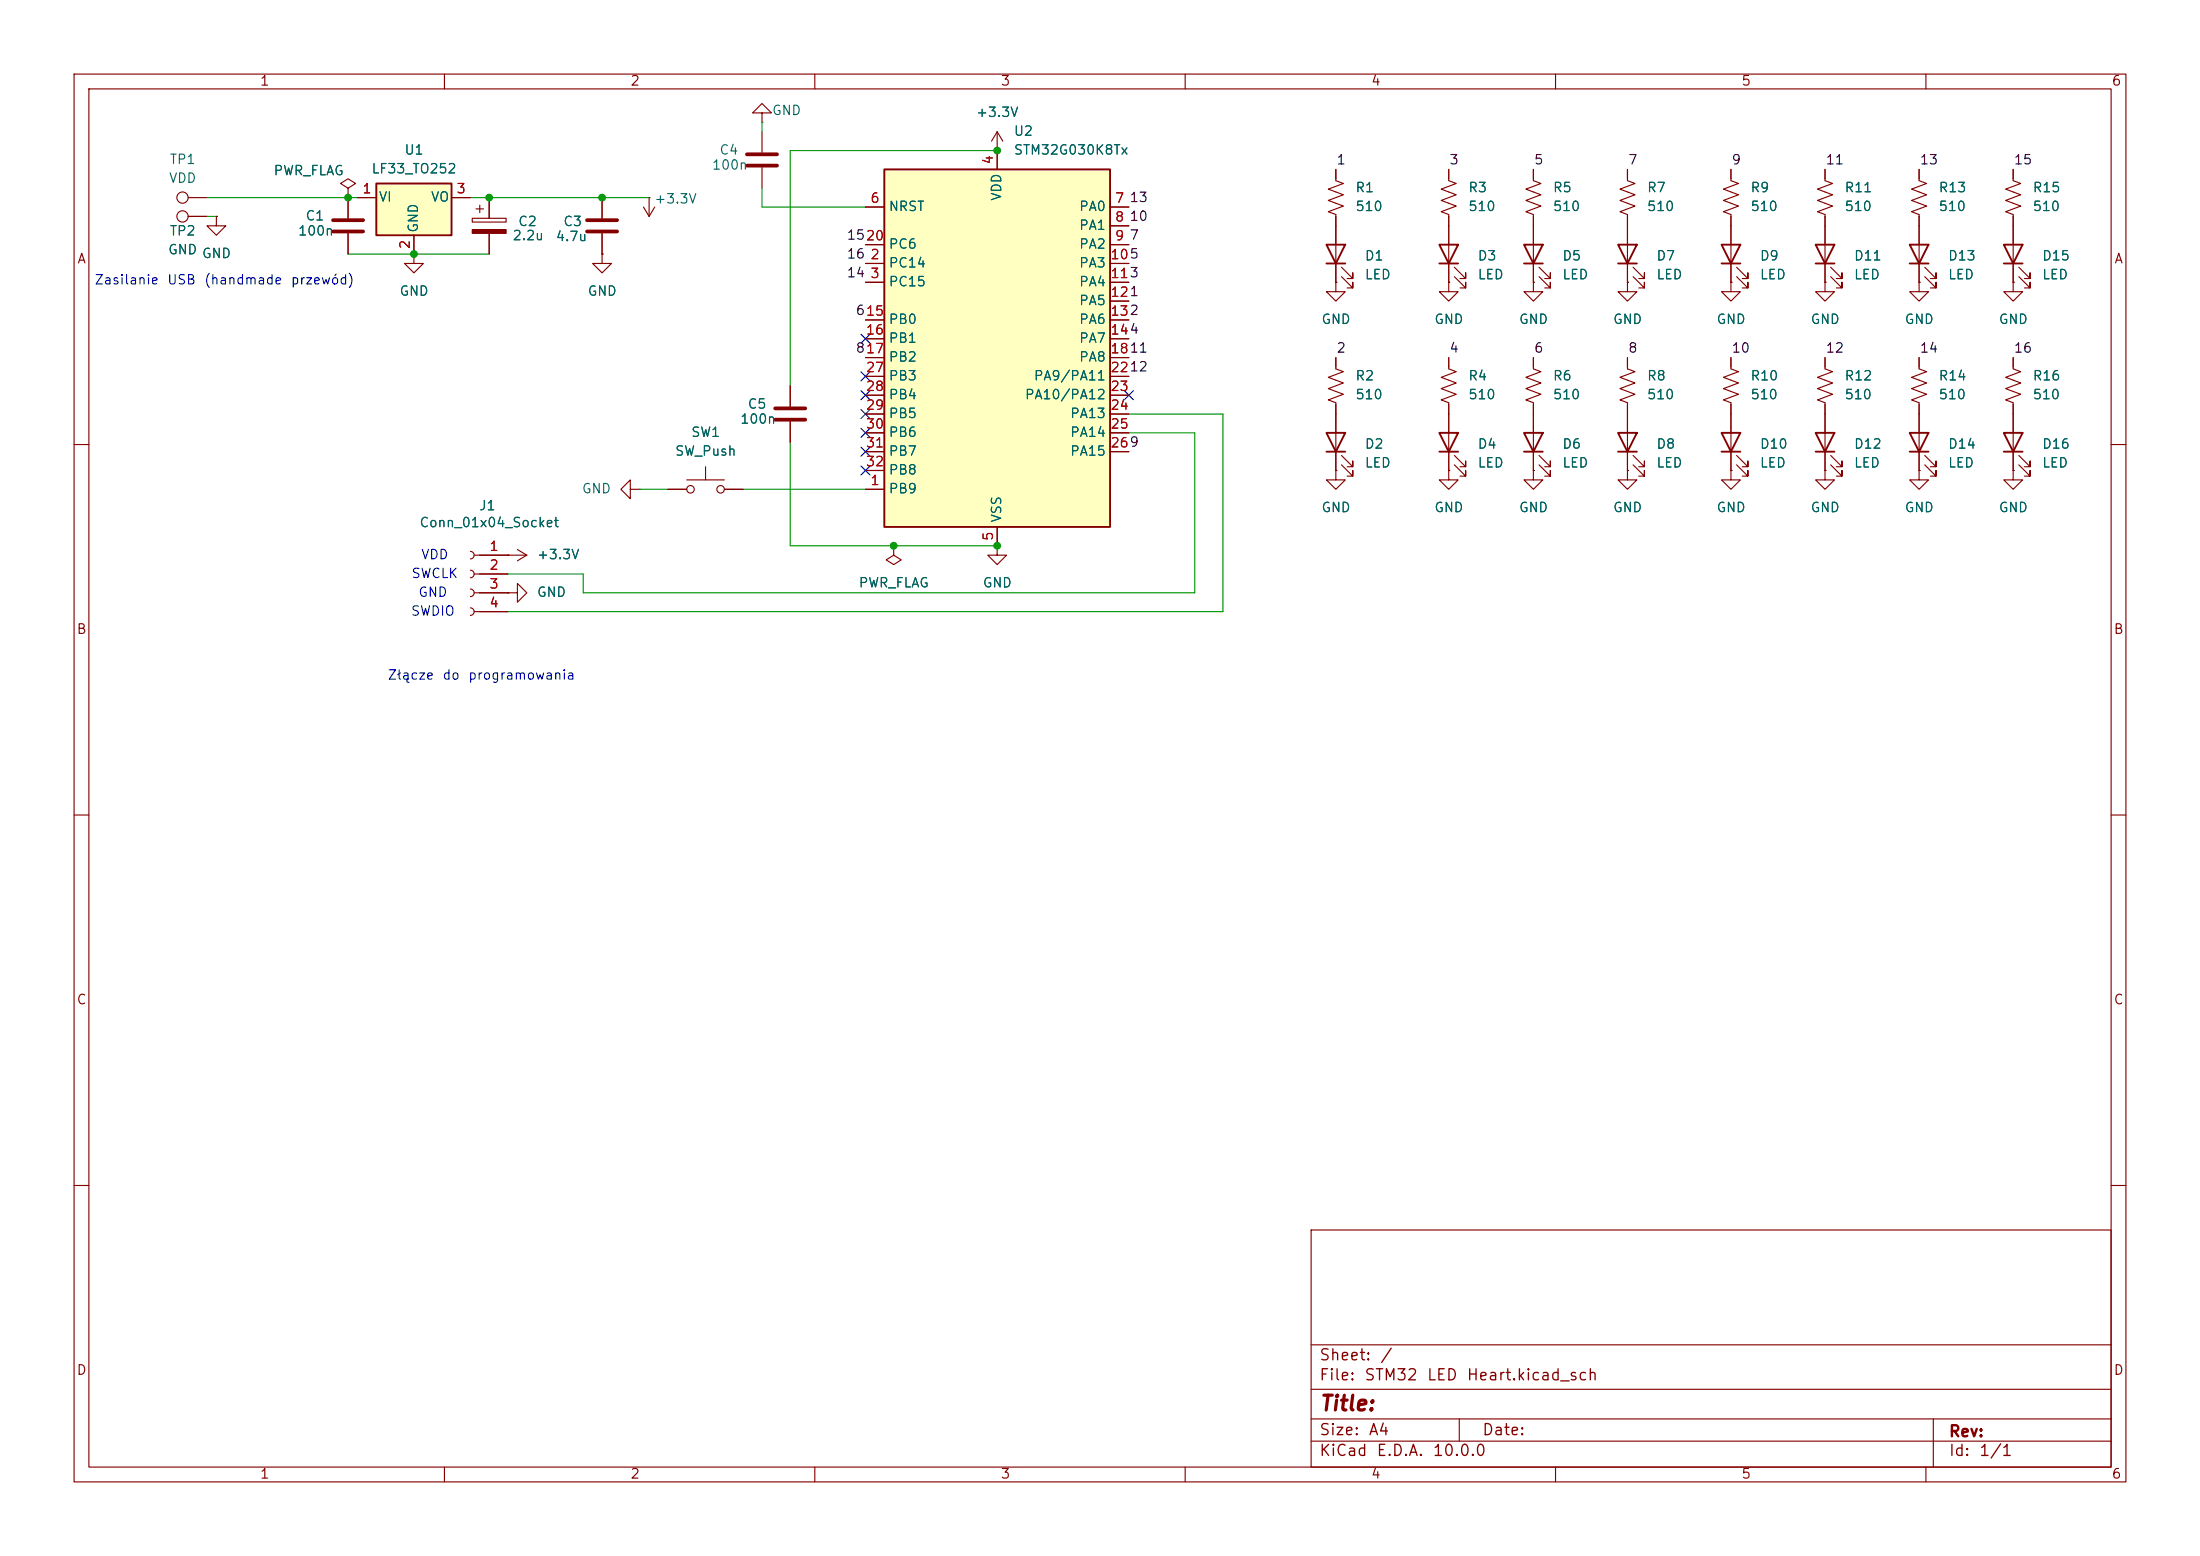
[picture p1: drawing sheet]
<svg xmlns="http://www.w3.org/2000/svg" width="297mm" height="210mm" viewBox="0 0 297 210" stroke-linecap="round" stroke-linejoin="round" font-family="sans-serif">
<g fill="none" stroke="#840000" stroke-width=".15">
<path d="M10 10h277v190h-277zM12 12h273v186h-273zM60 10v2M102.9 15.2h1.2l-1.2-1.2-1.3 1.2h1.3v1.3M102.9 16.5h.1M102.9 17.8v2.8M110 10v2M134.6 17.8l-.7 1.3M134.6 17.8l.8 1.3M134.6 17.8v2.5M160 10v2M210 10v2"/>
<path d="M260 10v2M47 25.4l1-.6-1-.7-1 .7 1 .6v1.3M47 26.7h.1M55.9 34.3v1.3h1.2l-1.2 1.2-1.3-1.2h1.3M55.9 34.3h.1M102.9 22.6v2.8M134.6 20.3h.1M10 60h2M85.1 66v-1.2l-1.3 1.2 1.3 1.3v-1.3h1.3M86.4 66h.1M285 60h2M10 110h2"/>
<path d="M285 110h2M10 160h2M177 166h108v32h-108zM285 160h2M60 198v2M110 198v2M160 198v2M177 194.5h108M177 191.5h108M177 187.5h108M177 181.5h108M197 191.5v3"/>
<path d="M210 198v2M260 198v2M261 191.5v6.5"/>
</g>
<path d="M100.8 20.8h4.1M100.8 22.4h4.1" fill="none" stroke="#840000" stroke-width=".51"/>
<path d="M119.4 22.9h30.5v48.2h-30.5z" fill="#ffffc2"/>
<path d="M119.4 22.9h30.5v48.2h-30.5zM179.1 33h2.5l-1.3 2.6zM179.1 35.6h2.5M205.7 33h2.6l-1.3 2.6zM205.7 35.6h2.6M232.4 58.4h2.5l-1.2 2.6zM232.4 61h2.5" fill="none" stroke="#840000" stroke-width=".25"/>
<g fill="none" stroke="#840000" stroke-width=".15">
<path d="M25.4 29.2h2.5M25.4 26.7h2.5M29.2 29.2v1.3h1.3l-1.3 1.3-1.3-1.3h1.3M29.2 29.2h.1M47 26.7v2.8M47 31.5v2.8M63.8 29.5h4.5v.5h-4.5zM64.3 28.2h1M64.8 27.7v1M66 26.7v2.8M66 31.5v2.8M81.3 34.3v1.3h1.2l-1.2 1.2-1.3-1.2h1.3"/>
<path d="M81.3 34.3h.1M81.3 26.7v2.8M81.3 31.5v2.8M86.9 27.9l.7 1.3M87.6 26.7h.1M87.6 26.7v2.5M88.4 27.9l-.8 1.3M116.8 35.6h2.6M116.8 38.1h2.6M116.8 27.9h2.6M116.8 33h2.6M134.6 20.3v2.6"/>
<path d="M149.9 35.6h2.5M149.9 38.1h2.5M149.9 27.9h2.5M149.9 30.5h2.5M149.9 33h2.5M180.3 38.1v1.3h1.3l-1.3 1.2-1.2-1.2h1.2M180.3 38.1h.1M180.3 22.9v1.5l1.1 .4-2.1 .7 2.1 .8-2.1 .8 2.1 .7-2.1 .8 1 .4v9.1M181.1 37.3l1.5 1.6v-.8v.8h-.7M181.1 36.1l1.5 1.5v-.8v.8h-.7M195.6 38.1v1.3h1.2l-1.2 1.2-1.3-1.2h1.3M195.6 38.1h.1"/>
<path d="M207 22.9v1.5l1 .4-2 .7 2 .8-2 .8 2 .7-2 .8 1 .4v9.1M207.8 37.3l1.5 1.6v-.8v.8h-.8M207.8 36.1l1.5 1.5v-.8v.8h-.8M219.7 38.1v1.3h1.3l-1.3 1.2-1.3-1.2h1.3M219.7 38.1h.1M219.7 22.9v1.5l1 .4-2 .7 2 .8-2 .8 2 .7-2 .8 1 .4v1.5M116.8 43.2h2.6M116.8 45.7h2.6M116.8 48.3h2.6M116.8 50.8h2.6M116.8 53.3h2.6M116.8 55.9h2.6"/>
<path d="M116.8 58.4h2.6M149.9 40.6h2.5M149.9 43.2h2.5M149.9 45.7h2.5M149.9 48.3h2.5M149.9 50.8h2.5M149.9 53.3h2.5M149.9 55.9h2.5M149.9 58.4h2.5M233.7 55.9v7.6M63.5 74.4a.51 .51 0 0 1 .5 .5 .51 .51 0 0 1-.5 .5M63.5 77a.51 .51 0 0 1 .5 .5 .51 .51 0 0 1-.5 .5"/>
<path d="M63.5 79.5a.51 .51 0 0 1 .5 .5 .51 .51 0 0 1-.5 .5M64 74.9h7.1M64 77.5h4.6M68.6 74.9h.1M69.8 74.2l1.3 .7M71.1 74.9l-1.3 .8M116.8 66h2.6M116.8 61h2.6M116.8 63.5h2.6M134.6 71.1v2.6M149.9 61h2.5M234.4 62.7l1.6 1.6v-.8v.8h-.8"/>
<path d="M234.4 61.5l1.6 1.5v-.8v.8h-.8M63.5 82a.51 .51 0 0 1 .5 .6 .51 .51 0 0 1-.5 .5M64 80h4.6M64 82.6h4.6M68.6 80h1.2v-1.3l1.3 1.3-1.3 1.3v-1.3M68.6 80h.1"/>
<circle cx="24.6" cy="29.2" r=".76"/>
<circle cx="24.6" cy="26.7" r=".76"/>
</g>
<path d="M63.8 31h4.5v.5h-4.5z" fill="#840000" stroke="#840000" stroke-width=".15"/>
<path d="M45 29.7h4M45 31.2h4M79.2 29.7h4.1M79.2 31.2h4.1" fill="none" stroke="#840000" stroke-width=".51"/>
<path d="M50.8 24.8h10.2v7h-10.2z" fill="#ffffc2"/>
<g fill="none" stroke="#840000" stroke-width=".25">
<path d="M50.8 24.8h10.2v7h-10.2zM194.3 33h2.5l-1.2 2.6zM194.3 35.6h2.5M218.4 33h2.6l-1.3 2.6zM218.4 35.6h2.6M232.4 33h2.5l-1.2 2.6zM232.4 35.6h2.5M245.1 33h2.5l-1.2 2.6zM245.1 35.6h2.5M257.8 33h2.5l-1.2 2.6zM257.8 35.6h2.5M270.5 33h2.5l-1.2 2.6z"/>
<path d="M270.5 35.6h2.5M179.1 58.4h2.5l-1.3 2.6zM194.3 58.4h2.5l-1.2 2.6zM205.7 58.4h2.6l-1.3 2.6zM218.4 58.4h2.6l-1.3 2.6zM245.1 58.4h2.5l-1.2 2.6zM257.8 58.4h2.5l-1.2 2.6zM270.5 58.4h2.5l-1.2 2.6zM179.1 61h2.5M194.3 61h2.5M205.7 61h2.6M218.4 61h2.6"/>
<path d="M245.1 61h2.5M257.8 61h2.5M270.5 61h2.5"/>
</g>
<g fill="none" stroke="#840000" stroke-width=".15">
<path d="M25.4 29.2h2.5M29.2 29.2h.1M47 26.7h.1M47 26.7v2.8M47 31.5v2.8M48.3 26.7h2.5M55.9 34.3h.1M55.9 31.8v2.5M61 26.7h2.5M66 26.7v2.8M66 31.5v2.8M81.3 34.3h.1"/>
<path d="M81.3 26.7v2.8M81.3 31.5v2.8M116.8 35.6h2.6M116.8 38.1h2.6M116.8 27.9h2.6M116.8 33h2.6M134.6 20.3h.1M134.6 20.3v2.6M149.9 35.6h2.5M149.9 38.1h2.5M149.9 27.9h2.5M149.9 30.5h2.5"/>
<path d="M149.9 33h2.5M180.3 38.1h.1M180.3 22.9v1.2M180.3 29.2v3.8M180.3 35.6v2.5M195.6 22.9v1.5l1 .4-2 .7 2 .8-2 .8 2 .7-2 .8 1 .4v9.1M195.6 38.1h.1M196.3 37.3l1.6 1.6v-.8v.8h-.8M196.3 36.1l1.6 1.5v-.8v.8h-.8M207 38.1v1.3h1.3l-1.3 1.2-1.3-1.2h1.3M207 38.1h.1M207 22.9v1.2"/>
<path d="M207 29.2v3.8M207 35.6v2.5M219.7 38.1h.1M219.7 22.9v1.2M219.7 29.2v8.9M220.5 37.3l1.5 1.6v-.8v.8h-.8M220.5 36.1l1.5 1.5v-.8v.8h-.8M233.7 38.1v1.3h1.2l-1.2 1.2-1.3-1.2h1.3M233.7 38.1h.1M233.7 22.9v1.5l1 .4-2 .7 2 .8-2 .8 2 .7-2 .8 1 .4v9.1M234.4 37.3l1.6 1.6v-.8v.8h-.8M234.4 36.1l1.6 1.5v-.8v.8h-.8"/>
<path d="M246.4 38.1v1.3h1.2l-1.2 1.2-1.3-1.2h1.3M246.4 38.1h.1M246.4 22.9v1.5l1 .4-2 .7 2 .8-2 .8 2 .7-2 .8 1 .4v9.1M247.1 37.3l1.6 1.6v-.8v.8h-.8M247.1 36.1l1.6 1.5v-.8v.8h-.8M259.1 22.9v1.5l1 .4-2 .7 2 .8-2 .8 2 .7-2 .8 1 .4v9.1M259.1 38.1v1.3h1.2l-1.2 1.2-1.3-1.2h1.3M259.1 38.1h.1M259.8 37.3l1.6 1.6v-.8v.8h-.8M259.8 36.1l1.6 1.5v-.8v.8h-.8M271.8 38.1v1.3h1.2l-1.2 1.2-1.3-1.2h1.3M271.8 38.1h.1"/>
<path d="M271.8 22.9v1.5l1 .4-2 .7 2 .8-2 .8 2 .7-2 .8 1 .4v9.1M272.5 37.3l1.6 1.6v-.8v.8h-.8M272.5 36.1l1.6 1.5v-.8v.8h-.8M106.7 52.1v2.8M106.7 56.9v2.8M116.8 43.2h2.6M116.8 45.7h2.6M116.8 48.3h2.6M116.8 50.8h2.6M116.8 53.3h2.6M116.8 55.9h2.6M116.8 58.4h2.6"/>
<path d="M149.9 40.6h2.5M149.9 43.2h2.5M149.9 45.7h2.5M149.9 48.3h2.5M149.9 50.8h2.5M149.9 53.3h2.5M149.9 55.9h2.5M149.9 58.4h2.5M180.3 48.3v1.5l1.1 .4-2.1 .7 2.1 .8-2.1 .8 2.1 .7-2.1 .8 1 .4v9.1M195.6 48.3v1.5l1 .4-2 .7 2 .8-2 .8 2 .7-2 .8 1 .4v9.1M207 48.3v1.5l1 .4-2 .7 2 .8-2 .8 2 .7-2 .8 1 .4v9.1M219.7 48.3v1.5l1 .4-2 .7 2 .8-2 .8 2 .7-2 .8 1 .4v9.1"/>
<path d="M233.7 48.3v1.5l1 .4-2 .7 2 .8-2 .8 2 .7-2 .8 1 .4v4M246.4 48.3v1.5l1 .4-2 .7 2 .8-2 .8 2 .7-2 .8 1 .4v9.1M259.1 48.3v1.5l1 .4-2 .7 2 .8-2 .8 2 .7-2 .8 1 .4v9.1M271.8 48.3v1.5l1 .4-2 .7 2 .8-2 .8 2 .7-2 .8 1 .4v9.1M64.8 74.9h3.8M64.8 77.5h3.8M68.6 74.9h.1M90.2 66h2.5M92.7 64.8h5.1M95.2 63v1.8M97.8 66h2.5M116.8 66h2.6"/>
<path d="M116.8 61h2.6M116.8 63.5h2.6M120.6 73.7v1.2l1.1 .7-1.1 .6-1-.6 1-.7M120.6 73.7h.1M134.6 73.7v1.2h1.3l-1.3 1.3-1.3-1.3h1.3M134.6 73.7h.1M134.6 71.1v2.6M149.9 61h2.5M180.3 63.5v1.3h1.3l-1.3 1.2-1.2-1.2h1.2M180.3 63.5h.1M181.1 62.7l1.5 1.6v-.8v.8h-.7M181.1 61.5l1.5 1.5v-.8v.8h-.7"/>
<path d="M195.6 63.5v1.3h1.2l-1.2 1.2-1.3-1.2h1.3M195.6 63.5h.1M196.3 62.7l1.6 1.6v-.8v.8h-.8M196.3 61.5l1.6 1.5v-.8v.8h-.8M207 63.5v1.3h1.3l-1.3 1.2-1.3-1.2h1.3M207 63.5h.1M207.8 62.7l1.5 1.6v-.8v.8h-.8M207.8 61.5l1.5 1.5v-.8v.8h-.8M219.7 63.5v1.3h1.3l-1.3 1.2-1.3-1.2h1.3M219.7 63.5h.1M220.5 62.7l1.5 1.6v-.8v.8h-.8M220.5 61.5l1.5 1.5v-.8v.8h-.8"/>
<path d="M233.7 63.5v1.3h1.2l-1.2 1.2-1.3-1.2h1.3M233.7 63.5h.1M233.7 61v2.5M246.4 63.5v1.3h1.2l-1.2 1.2-1.3-1.2h1.3M246.4 63.5h.1M247.1 62.7l1.6 1.6v-.8v.8h-.8M247.1 61.5l1.6 1.5v-.8v.8h-.8M259.1 63.5v1.3h1.2l-1.2 1.2-1.3-1.2h1.3M259.1 63.5h.1M259.8 62.7l1.6 1.6v-.8v.8h-.8M259.8 61.5l1.6 1.5v-.8v.8h-.8M271.8 63.5v1.3h1.2l-1.2 1.2-1.3-1.2h1.3"/>
<path d="M271.8 63.5h.1M272.5 62.7l1.6 1.6v-.8v.8h-.8M272.5 61.5l1.6 1.5v-.8v.8h-.8M64.8 80h3.8M64.8 82.6h3.8M68.6 80h.1"/>
<circle cx="93.2" cy="66" r=".51"/>
<circle cx="97.3" cy="66" r=".51"/>
</g>
<path d="M104.6 55.1h4.1M104.6 56.6h4.1" fill="none" stroke="#840000" stroke-width=".51"/>
<path d="M102.9 16.5v1.3M27.9 29.2h1.3M27.9 26.7h20.4M47 34.3h19M63.5 26.7h24.1M102.9 25.4v2.5h13.9M134.6 20.3h-27.9v31.8M106.7 59.7v14h27.9M152.4 55.9h12.7v26.7h-96.5M152.4 58.4h8.9v21.6h-82.6v-2.5h-10.1M86.4 66h3.8M100.3 66h16.5" fill="none" stroke="#009600" stroke-width=".15"/>
<g fill="none" stroke="#000084" stroke-width=".15">
<path d="M116.2 52.7l1.2 1.2M116.2 55.3l1.2 1.2M116.2 50.2l1.2 1.2M116.2 45.1l1.2 1.2M116.2 57.8l1.2 1.2M117.4 52.7l-1.2 1.2M117.4 55.3l-1.2 1.2M117.4 50.2l-1.2 1.2M117.4 45.1l-1.2 1.2M117.4 57.8l-1.2 1.2M151.8 52.7l1.2 1.2M153 52.7l-1.2 1.2"/>
<path d="M116.2 62.9l1.2 1.2M116.2 60.4l1.2 1.2M117.4 62.9l-1.2 1.2M117.4 60.4l-1.2 1.2"/>
</g>
<g fill="#009600" stroke="#009600" stroke-width=".14">
<circle cx="47" cy="26.7" r=".46"/>
<circle cx="66" cy="26.7" r=".46"/>
<circle cx="55.9" cy="34.3" r=".46"/>
<circle cx="81.3" cy="26.7" r=".46"/>
<circle cx="134.6" cy="20.3" r=".46"/>
<circle cx="120.6" cy="73.7" r=".46"/>
<circle cx="134.6" cy="73.7" r=".46"/>
</g>
<text font-size="2" fill="#840000" x="178" y="190.9">Title:</text>
<g font-size="1.5" fill="#840000">
<text x="178" y="184">Sheet:</text>
<text x="186.2" y="184">/</text>
<text x="178" y="186.7">File:</text>
<text x="184.1" y="186.7">STM32</text>
<text x="192.5" y="186.7">LED</text>
<text x="197.9" y="186.7">Heart.kicad_sch</text>
<text x="178" y="196.9">KiCad</text>
<text x="178" y="194.1">Size:</text>
<text x="184.7" y="194.1">A4</text>
<text x="185.7" y="196.9">E.D.A.</text>
<text x="193.3" y="196.9">10.0.0</text>
<text x="200" y="194.1">Date:</text>
<text x="263" y="194.3">Rev:</text>
<text x="263" y="196.9">Id:</text>
<text x="267.1" y="196.9">1/1</text>
</g>
<g font-size="1.3" fill="#840000">
<text x="35" y="11.9">1</text>
<text x="85" y="11.9">2</text>
<text x="135" y="11.9">3</text>
<text x="185" y="11.9">4</text>
<text x="235" y="11.9">5</text>
<text x="285" y="11.9">6</text>
<text x="10.3" y="35.9">A</text>
<text x="285.3" y="35.9">A</text>
<text x="10.3" y="85.9">B</text>
<text x="285.3" y="85.9">B</text>
<text x="10.3" y="135.9">C</text>
<text x="285.3" y="135.9">C</text>
<text x="10.3" y="185.9">D</text>
<text x="285.3" y="185.9">D</text>
<text x="35" y="199.9">1</text>
<text x="85" y="199.9">2</text>
<text x="135" y="199.9">3</text>
<text x="185" y="199.9">4</text>
<text x="235" y="199.9">5</text>
<text x="285" y="199.9">6</text>
</g>
<g font-size="1.3" fill="#006464">
<text x="104.1" y="15.8">GND</text>
<text x="131.7" y="16.1">+3.3V</text>
<text x="22.8" y="22.5">TP1</text>
<text x="36.8" y="24">PWR_FLAG</text>
<text x="50.1" y="23.7">LF33_TO252</text>
<text x="54.5" y="21.2">U1</text>
<text x="96" y="23.2">100n</text>
<text x="97" y="21.2">C4</text>
<text x="136.8" y="18.6">U2</text>
<text x="136.8" y="21.2">STM32G030K8Tx</text>
<text x="22.7" y="25">VDD</text>
<text x="51.1" y="27.5">VI</text>
<text x="58.1" y="27.5">VO</text>
<text x="88.2" y="27.8">+3.3V</text>
<text x="119.9" y="28.8">NRST</text>
<text x="135.5" y="27.2" transform="rotate(-90 135.5 27.2)">VDD</text>
<text x="145.6" y="28.8">PA0</text>
<text x="182.9" y="26.3">R1</text>
<text x="182.9" y="28.8">510</text>
<text x="198.1" y="26.3">R3</text>
<text x="198.1" y="28.8">510</text>
<text x="209.6" y="26.3">R5</text>
<text x="209.6" y="28.8">510</text>
<text x="222.3" y="26.3">R7</text>
<text x="222.3" y="28.8">510</text>
<text x="236.2" y="26.3">R9</text>
<text x="236.2" y="28.8">510</text>
<text x="248.9" y="28.8">510</text>
<text x="248.9" y="26.3">R11</text>
<text x="261.6" y="28.8">510</text>
<text x="261.6" y="26.3">R13</text>
<text x="274.3" y="28.8">510</text>
<text x="274.3" y="26.3">R15</text>
<text x="22.6" y="34.6">GND</text>
<text x="22.8" y="32.1">TP2</text>
<text x="27.2" y="35.2">GND</text>
<text x="40.1" y="32.1">100n</text>
<text x="41.2" y="30.1">C1</text>
<text x="56.7" y="31.5" transform="rotate(-90 56.7 31.5)">GND</text>
<text x="69.1" y="32.7">2.2u</text>
<text x="69.9" y="30.8">C2</text>
<text x="74.9" y="32.9">4.7u</text>
<text x="76" y="30.8">C3</text>
<text x="119.9" y="33.9">PC6</text>
<text x="145.6" y="31.3">PA1</text>
<text x="145.6" y="33.9">PA2</text>
<text x="184.2" y="35.5">D1</text>
<text x="199.4" y="35.5">D3</text>
<text x="210.8" y="35.5">D5</text>
<text x="223.5" y="35.5">D7</text>
<text x="237.5" y="35.5">D9</text>
<text x="250.2" y="35.5">D11</text>
<text x="262.9" y="35.5">D13</text>
<text x="275.6" y="35.5">D15</text>
<text x="53.8" y="40.2">GND</text>
<text x="79.2" y="40.2">GND</text>
<text x="119.9" y="36.4">PC14</text>
<text x="119.9" y="39">PC15</text>
<text x="145.6" y="36.4">PA3</text>
<text x="145.6" y="39">PA4</text>
<text x="145.6" y="41.5">PA5</text>
<text x="184.2" y="38">LED</text>
<text x="199.4" y="38">LED</text>
<text x="210.8" y="38">LED</text>
<text x="223.5" y="38">LED</text>
<text x="237.5" y="38">LED</text>
<text x="250.2" y="38">LED</text>
<text x="262.9" y="38">LED</text>
<text x="275.6" y="38">LED</text>
<text x="119.9" y="44">PB0</text>
<text x="119.9" y="46.6">PB1</text>
<text x="145.6" y="44">PA6</text>
<text x="145.6" y="46.6">PA7</text>
<text x="178.3" y="44">GND</text>
<text x="193.5" y="44">GND</text>
<text x="205" y="44">GND</text>
<text x="217.7" y="44">GND</text>
<text x="231.6" y="44">GND</text>
<text x="244.3" y="44">GND</text>
<text x="257" y="44">GND</text>
<text x="269.7" y="44">GND</text>
<text x="119.9" y="49.1">PB2</text>
<text x="119.9" y="51.7">PB3</text>
<text x="139.5" y="51.7">PA9/PA11</text>
<text x="145.6" y="49.1">PA8</text>
<text x="182.9" y="51.7">R2</text>
<text x="198.1" y="51.7">R4</text>
<text x="209.6" y="51.7">R6</text>
<text x="222.3" y="51.7">R8</text>
<text x="236.2" y="51.7">R10</text>
<text x="248.9" y="51.7">R12</text>
<text x="261.6" y="51.7">R14</text>
<text x="274.3" y="51.7">R16</text>
<text x="93.2" y="59.3">SW1</text>
<text x="99.8" y="57.5">100n</text>
<text x="100.8" y="55.5">C5</text>
<text x="119.9" y="54.2">PB4</text>
<text x="119.9" y="56.7">PB5</text>
<text x="119.9" y="59.3">PB6</text>
<text x="138.3" y="54.2">PA10/PA12</text>
<text x="144.4" y="56.7">PA13</text>
<text x="144.4" y="59.3">PA14</text>
<text x="182.9" y="54.2">510</text>
<text x="198.1" y="54.2">510</text>
<text x="209.6" y="54.2">510</text>
<text x="222.3" y="54.2">510</text>
<text x="236.2" y="54.2">510</text>
<text x="248.9" y="54.2">510</text>
<text x="261.6" y="54.2">510</text>
<text x="274.3" y="54.2">510</text>
<text x="91" y="61.8">SW_Push</text>
<text x="119.9" y="61.8">PB7</text>
<text x="119.9" y="64.4">PB8</text>
<text x="144.4" y="61.8">PA15</text>
<text x="184.2" y="60.9">D2</text>
<text x="184.2" y="63.4">LED</text>
<text x="199.4" y="60.9">D4</text>
<text x="199.4" y="63.4">LED</text>
<text x="210.8" y="60.9">D6</text>
<text x="210.8" y="63.4">LED</text>
<text x="223.5" y="60.9">D8</text>
<text x="223.5" y="63.4">LED</text>
<text x="237.5" y="63.4">LED</text>
<text x="237.5" y="60.9">D10</text>
<text x="250.2" y="63.4">LED</text>
<text x="250.2" y="60.9">D12</text>
<text x="262.9" y="63.4">LED</text>
<text x="262.9" y="60.9">D14</text>
<text x="275.6" y="63.4">LED</text>
<text x="275.6" y="60.9">D16</text>
<text x="56.5" y="71.5">Conn_01x04_Socket</text>
<text x="64.6" y="69.2">J1</text>
<text x="78.5" y="66.9">GND</text>
<text x="119.9" y="66.9">PB9</text>
<text x="135.5" y="70.6" transform="rotate(-90 135.5 70.6)">VSS</text>
<text x="178.3" y="69.4">GND</text>
<text x="193.5" y="69.4">GND</text>
<text x="205" y="69.4">GND</text>
<text x="217.7" y="69.4">GND</text>
<text x="231.6" y="69.4">GND</text>
<text x="244.3" y="69.4">GND</text>
<text x="257" y="69.4">GND</text>
<text x="269.7" y="69.4">GND</text>
<text x="72.4" y="75.8">+3.3V</text>
<text x="72.4" y="80.9">GND</text>
<text x="115.8" y="79.6">PWR_FLAG</text>
<text x="132.6" y="79.6">GND</text>
</g>
<g font-size="1.3" fill="#a90000">
<text x="134.4" y="22.3" transform="rotate(-90 134.4 22.3)">4</text>
<text x="48.8" y="26.4">1</text>
<text x="61.5" y="26.4">3</text>
<text x="117.4" y="27.7">6</text>
<text x="150.4" y="27.7">7</text>
<text x="55.6" y="33.7" transform="rotate(-90 55.6 33.7)">2</text>
<text x="116.8" y="32.8">20</text>
<text x="117.4" y="35.3">2</text>
<text x="149.8" y="35.3">105</text>
<text x="149.8" y="35.3">10</text>
<text x="150.4" y="30.2">8</text>
<text x="150.4" y="32.8">9</text>
<text x="117.4" y="37.8">3</text>
<text x="149.8" y="37.8">113</text>
<text x="149.8" y="40.4">121</text>
<text x="149.8" y="37.8">11</text>
<text x="149.8" y="40.4">12</text>
<text x="116.8" y="45.5">16</text>
<text x="116.8" y="42.9">15</text>
<text x="149.8" y="42.9">132</text>
<text x="149.8" y="45.5">144</text>
<text x="149.8" y="42.9">13</text>
<text x="149.8" y="45.5">14</text>
<text x="116.8" y="50.5">27</text>
<text x="116.8" y="53.1">28</text>
<text x="116.8" y="48">17</text>
<text x="149.8" y="48">1811</text>
<text x="149.8" y="50.5">2212</text>
<text x="149.8" y="53.1">23</text>
<text x="149.8" y="48">18</text>
<text x="149.8" y="50.5">22</text>
<text x="116.8" y="55.6">29</text>
<text x="116.8" y="58.2">30</text>
<text x="149.8" y="55.6">24</text>
<text x="149.8" y="58.2">25</text>
<text x="116.8" y="60.7">31</text>
<text x="116.8" y="63.2">32</text>
<text x="117.4" y="65.8">1</text>
<text x="149.8" y="60.7">269</text>
<text x="149.8" y="60.7">26</text>
<text x="66" y="74.7">1</text>
<text x="66" y="77.2">2</text>
<text x="134.4" y="73.1" transform="rotate(-90 134.4 73.1)">5</text>
<text x="66" y="79.8">3</text>
<text x="66" y="82.3">4</text>
</g>
<g font-size="1.3" fill="#0f0f0f">
<text x="180.3" y="22.5">1</text>
<text x="195.6" y="22.5">3</text>
<text x="207" y="22.5">5</text>
<text x="219.7" y="22.5">7</text>
<text x="233.7" y="22.5">9</text>
<text x="246.4" y="22.5">11</text>
<text x="259.1" y="22.5">13</text>
<text x="271.8" y="22.5">15</text>
<text x="152.4" y="27.6">13</text>
<text x="114.2" y="35.2">16</text>
<text x="114.2" y="32.7">1520</text>
<text x="152.4" y="30.1">10</text>
<text x="152.4" y="32.7">7</text>
<text x="114.2" y="37.8">14</text>
<text x="115.4" y="42.8">615</text>
<text x="115.4" y="47.9">817</text>
<text x="180.3" y="47.9">2</text>
<text x="195.6" y="47.9">4</text>
<text x="207" y="47.9">6</text>
<text x="219.7" y="47.9">8</text>
<text x="233.7" y="47.9">10</text>
<text x="246.4" y="47.9">12</text>
<text x="259.1" y="47.9">14</text>
<text x="271.8" y="47.9">16</text>
</g>
<g font-size="1.3" fill="#0000c2">
<text x="12.7" y="38.7">Zasilanie</text>
<text x="22.5" y="38.7">USB</text>
<text x="27.5" y="38.7">(handmade</text>
<text x="39.2" y="38.7">przewód)</text>
<text x="56.8" y="75.8">VDD</text>
<text x="55.4" y="83.4">SWDIO</text>
<text x="55.5" y="78.3">SWCLK</text>
<text x="56.4" y="80.9">GND</text>
<text x="52.2" y="92.1">Złącze</text>
<text x="59.6" y="92.1">do</text>
<text x="63.1" y="92.1">programowania</text>
</g>
</svg>
